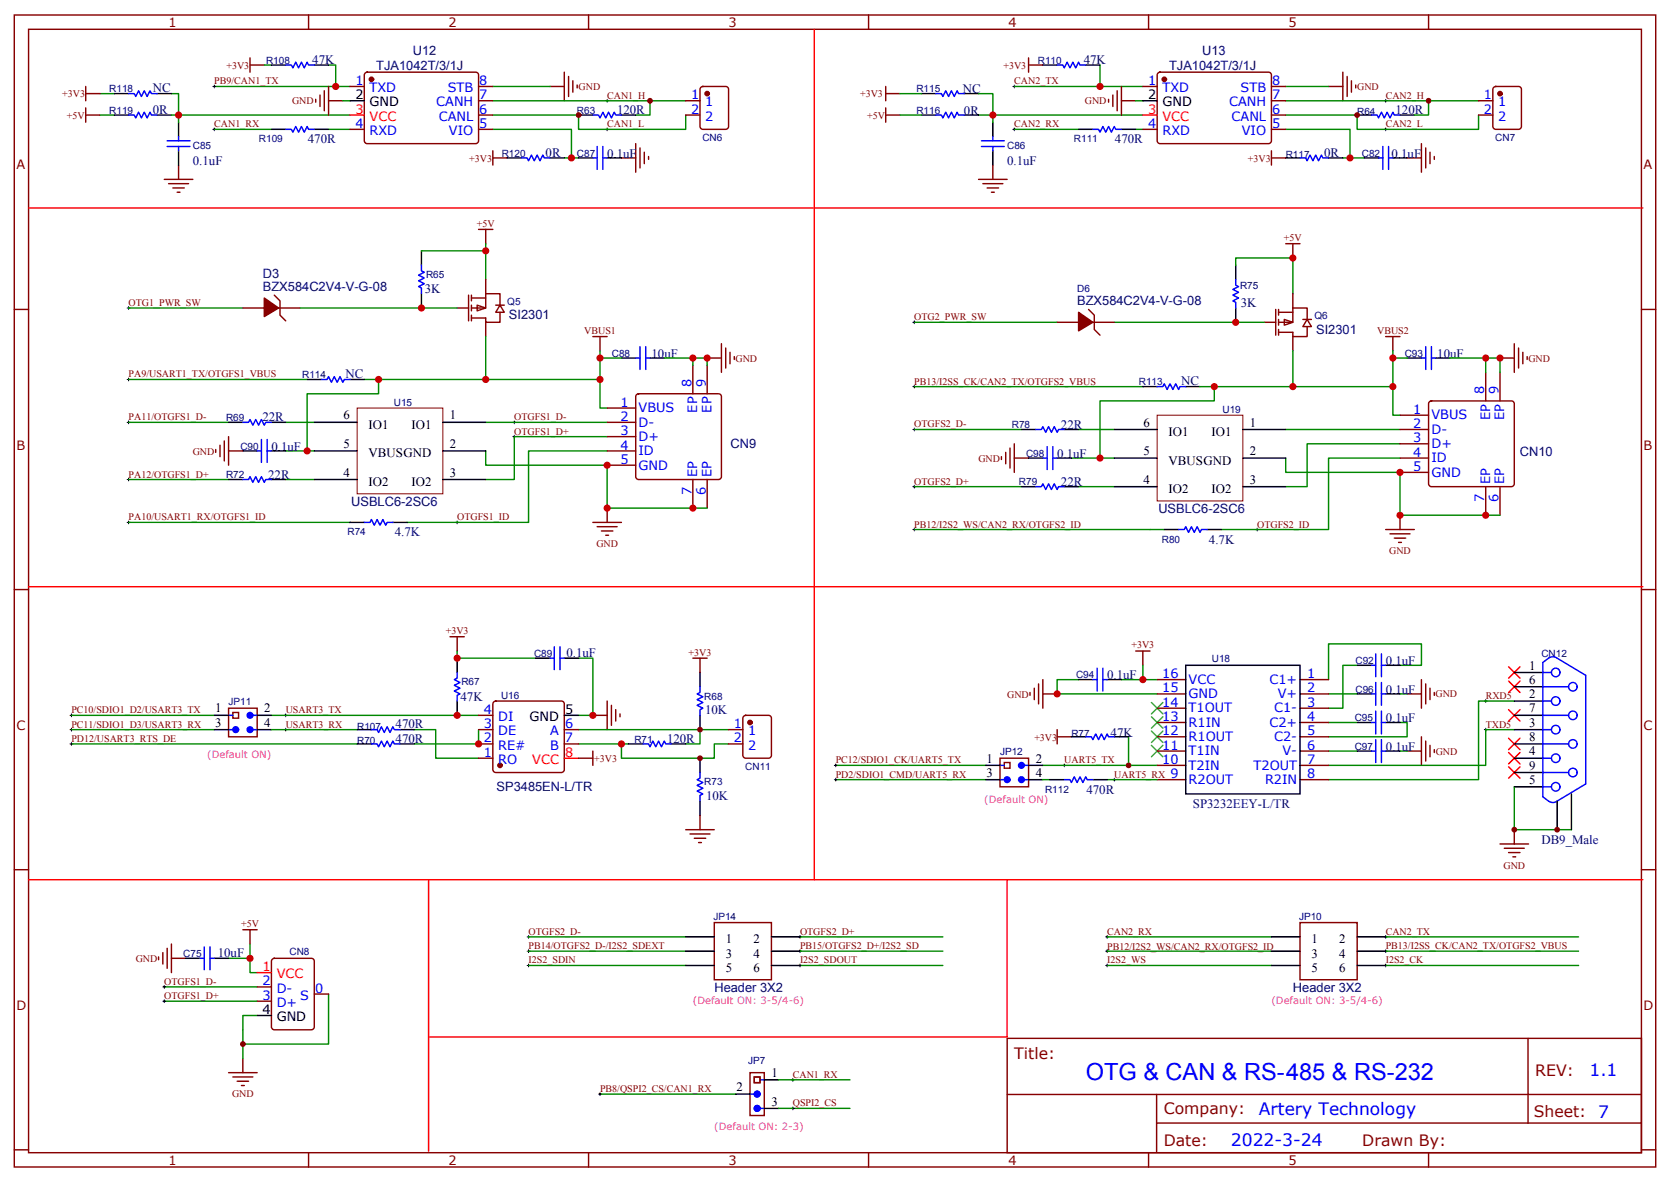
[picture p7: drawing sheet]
<svg xmlns="http://www.w3.org/2000/svg" width="412mm" height="292mm" viewBox="0 0 412 292" stroke-linecap="round" stroke-linejoin="round" font-family="sans-serif">
<g fill="none" stroke="#800000" stroke-width=".35">
<path d="M61.7 16.1h3.6M61.7 14.3v3.5M139.3 17.8v7.1M140.4 18.9v4.9M141.5 19.9v2.9M254 14.3v3.5M254 16.1h3.5M331.6 17.8v7.1M332.7 18.9v4.9M333.7 19.9v2.9M121.7 39h3.5M121.7 37.2v3.5"/>
<path d="M135.8 21.3h3.5M142.5 21v.7M153.5 39h3.5M157 35.5v7M158 36.5v5M159.1 37.6v2.8M160.2 38.6v.7M314 39h3.5M314 37.2v3.5M328.1 21.3h3.5M334.8 21v.7M347.5 39h3.5"/>
<path d="M351 35.5v7M352.1 36.5v5M353.1 37.6v2.8M354.2 38.6v.7M40.6 44.3h7M41.6 45.3h5M42.7 46.4h2.8M43.7 47.4h.7M44.1 40.7v3.6M118.2 56.6h3.5M119.9 56.6v3.5M241.7 44.3h7"/>
<path d="M242.7 45.3h4.9M243.8 46.4h2.8M244.8 47.4h.7M245.2 40.7v3.6M317.5 60.1h3.5M319.3 60.1v3.6M146.4 83.1h3.5M148.2 83.1v3.5M174.6 88.4h3.6M178.2 84.8v7.1M179.2 85.9v4.9M180.3 87v2.8"/>
<path d="M181.3 88v.7M342.2 83.1h3.5M344 83.1v3.5M370.4 88.4h3.5M373.9 84.8v7.1M375 85.9v4.9M376.1 87v2.8M377.1 88v.7M53.3 110.9v.8M54.3 109.9v2.8M55.4 108.8v5M56.4 111.3h3.6"/>
<path d="M56.4 107.8v7M247.3 112.7v.7M248.4 111.7v2.8M249.4 110.6v4.9M250.5 113.1h3.5M250.5 109.5v7.1M146.4 128.9h7.1M147.5 130h4.9M148.5 131.1h2.8M149.6 132.1h.7M149.9 125.4v3.5M342.2 130.7h7"/>
<path d="M343.3 131.8h4.9M344.3 132.8h2.8M345.4 133.9h.7M345.7 127.2v3.5M111.1 157.2h3.6M112.9 157.2v3.5M56.4 174.8h7.1v7.1h-7.1zM57.5 175.9h1.4v1.4h-1.4zM146.4 176.6h3.5M149.9 173v7.1M151 174.1v4.9M152 175.2v2.8"/>
<path d="M153.1 176.2v.7M171.1 162.5h3.5M172.9 162.5v3.5M254.4 170.9v.7M255.4 169.9v2.8M256.5 168.8v4.9M257.5 171.3h3.6M257.5 167.7v7.1M280.5 160.7h3.5M282.2 160.7v3.5M347.5 171.3h3.5M351 167.7v7.1"/>
<path d="M352.1 168.8v4.9M353.1 169.9v2.8M354.2 170.9v.7M246.9 187.1h7.1v7.1h-7.1zM248 188.2h1.4v1.4h-1.4zM261.1 181.9h3.5M261.1 180.1v3.5M347.5 185.4h3.5M351 181.9v7M352.1 182.9v5M353.1 184v2.8M354.2 185v.7"/>
<path d="M169.3 204.8h7.1M170.4 205.8h4.9M171.4 206.9h2.9M172.5 208h.7M172.9 201.3v3.5M370.4 208.3h7.1M371.5 209.4h4.9M372.5 210.4h2.9M373.6 211.5h.7M373.9 204.8v3.5M39.2 236.2v.7M40.2 235.1v2.8"/>
<path d="M41.3 234.1v4.9M42.3 236.5h3.6M42.3 233v7.1M60 229.5h3.5M61.7 229.5v3.5M56.4 264.8h7.1M57.5 265.8h4.9M58.6 266.9h2.8M59.6 267.9h.7M60 261.2v3.6M185.2 264.8h3.5v10.5h-3.5zM186.3 265.8h1.4v1.4h-1.4z"/>
</g>
<g fill="none" stroke="#000" stroke-width=".25">
<path d="M52.6 31.9h.7M52.6 21.3h.7M52.9 21v.7M52.9 31.6v.7M149.6 31.9h.7M149.6 24.9h.7M149.9 24.5v.7M149.9 31.6v.7M250.1 31.9h.7M250.1 21.3h.7M250.5 21v.7M250.5 31.6v.7"/>
<path d="M341.8 31.9h.7M341.8 24.9h.7M342.2 24.5v.7M342.2 31.6v.7M31.4 76h.7M31.7 75.7v.7M225.4 79.6h.7M225.8 79.2v.7M31.4 93.7h.7M31.7 93.3v.7M225.4 95.4h.7M225.8 95.1v.7"/>
<path d="M31.4 104.2h.7M31.4 118.4h.7M31.7 103.9v.7M31.7 118v.7M126.6 104.2h.8M126.6 107.8h.8M127 103.9v.7M127 107.4v.7M225.4 106h.7M225.8 105.7v.7M225.8 119.8v.7M31.4 128.9h.7"/>
<path d="M31.7 128.6v.7M112.5 128.9h.7M112.9 128.6v.7M225.4 120.1h.7M225.4 130.7h.7M225.8 130.4v.7M310.1 130.7h.7M310.4 130.4v.7M17.3 176.6h.7M17.6 176.2v.7M17.6 179.7v.7M70.2 176.6h.7"/>
<path d="M70.6 176.2v.7M70.6 179.7v.7M366.5 173h.7M366.9 172.7v.7M366.9 179.7v.7M17.3 180.1h.7M17.3 183.6h.7M17.6 183.3v.7M70.2 180.1h.7M206 192.4h.7M206 188.9h.7M206.4 188.6v.7"/>
<path d="M206.4 192.1v.7M262.5 188.9h.7M262.8 188.6v.7M274.8 192.4h.7M275.2 192.1v.7M366.5 180.1h.7M130.2 231.2h.7M130.2 238.3h.7M130.2 234.8h.7M130.5 230.9v.7M130.5 234.4v.7M130.5 237.9v.8"/>
<path d="M197.2 231.2h.7M197.2 238.3h.7M197.2 234.8h.7M197.6 230.9v.7M197.6 234.4v.7M197.6 237.9v.8M273.1 231.2h.7M273.1 238.3h.7M273.1 234.8h.7M273.4 230.9v.7M273.4 234.4v.7M273.4 237.9v.8"/>
<path d="M341.8 231.2h.7M341.8 238.3h.7M341.8 234.8h.7M342.2 230.9v.7M342.2 234.4v.7M342.2 237.9v.8M40.2 243.6h.7M40.2 247.1h.7M40.6 243.2v.7M40.6 246.8v.7M147.8 270.1h.7M148.2 269.7v.7"/>
<path d="M195.4 266.5h.7M195.4 273.6h.7M195.8 266.2v.7M195.8 273.2v.7"/>
</g>
<g fill="none" stroke="#f00" stroke-width=".35">
<path d="M372.5 164.6l2.9 2.8M372.5 168.1l2.9 2.8M372.5 175.2l2.9 2.8M375.4 164.6l-2.9 2.8M375.4 168.1l-2.9 2.8M375.4 175.2l-2.9 2.8M372.5 182.2l2.9 2.8M372.5 185.7l2.9 2.9M372.5 189.3l2.9 2.8M375.4 182.2l-2.9 2.8M375.4 185.7l-2.9 2.9M375.4 189.3l-2.9 2.8"/>
<path d="M63.5 240.1h3.5"/>
</g>
<g fill="none" stroke="#008700" stroke-width=".35">
<path d="M65.3 16.1h1.7M81.1 16.1h1.8v5.2M271.6 16.1v5.2h-21.1M42.3 23.1h1.8v7.1M44.1 28.4h42.3M52.9 21.3h33.5M52.9 31.9h14.1M81.1 31.9h5.3M121.7 24.9h38.8v3.5h-3.5M121.7 28.4h21.2v3.5h26.4v-3.5M121.7 21.3h14.1M121.7 31.9h19.4v7.1"/>
<path d="M139.3 39h3.6M160.5 24.9h8.8M241.7 28.4h40.5M250.5 31.9h15.8M271.6 21.3h10.6M280.5 31.9h1.7M317.5 24.9h35.3v3.5h-3.6M317.5 28.4h17.6v3.5h30v-3.5M317.5 21.3h10.6M317.5 31.9h15.9v7.1h-1.8M333.4 39h3.5M352.8 24.9h12.3"/>
<path d="M31.7 76h28.3M104.1 61.9h15.8M119.9 60.1v8.9M225.8 79.6h35.3M305.2 65.4v-1.7h14.1v8.8M31.7 93.7h44.1M90 93.7h58.2v7h1.7M93.5 93.7v3.5h-17.7v14.1M148.2 88.4h5.3M148.2 86.6v7.1M225.8 95.4h56.4M344 86.6v1.8"/>
<path d="M347.5 88.4h-3.5v7M31.8 104.2h24.6M31.8 118.4h24.6M70.6 104.2h7M70.6 118.4h7M70.6 111.3h7M119.9 111.3v3.5h30v10.6M119.9 104.2h30M149.9 107.8h-22.9v10.6h-7.1M149.9 111.3h-19.4v17.6h-30M225.8 106h26.4M264.6 113.1h10.6"/>
<path d="M266.3 106h8.9M317.5 113.1v3.5h28.2v10.6M317.5 106h28.2M345.7 109.5h-22.9v10.6h-5.3M345.7 113.1h-17.6v17.6h-26.5M31.7 128.9h54.7M225.8 120.1h26.4M225.8 130.7h61.7M266.3 120.1h8.9M17.6 176.6h35.3M67 176.6h51.2M112.9 160.7v1.8h19.4"/>
<path d="M142.9 162.5h3.5v14.1h-3.5M266.3 167.7h-5.2v3.6h24.7M276.9 167.7h5.3M282.2 164.2v3.5h3.5M328.1 171.3h7M328.1 178.3h7M335.1 164.2h-3.5v10.6h-3.5M345.7 164.2h5.3v-5.3h-22.9v8.8M345.7 178.3h1.8v3.6h-19.4M345.7 171.3h1.8M373.9 173h-8.8v19.4h-37M17.6 183.6h70.6"/>
<path d="M17.6 180.1h35.3M67 180.1h21.2M102.3 180.1h5.3v7h10.6M118.2 180.1v3.5h-15.9M142.9 180.1h30v3.5h-3.6M142.9 183.6h12.3M153.5 183.6v3.5h22.9v-3.5h3.5M172.9 180.1h7M206.4 188.9h37M206.4 192.4h37M257.5 192.4h1.8M257.5 188.9h28.3"/>
<path d="M273.4 192.4h12.4M278.7 181.9v7M328.1 185.4h7M345.7 185.4h1.8M373.9 180.1h-7v8.8h-38.8M373.9 194.2v10.6h14.2M56.4 236.5h5.3M61.7 233v7.1h1.8M130.5 234.8h38.8M130.5 231.2h38.8M130.5 238.3h38.8M197.6 234.8h35.2"/>
<path d="M197.6 231.2h35.2M197.6 238.3h35.2M273.4 234.8h40.6M273.4 231.2h40.6M273.4 238.3h40.6M342.2 234.8h47.6M342.2 231.2h47.6M342.2 238.3h47.6M40.6 243.6h22.9M40.6 247.1h22.9M63.5 250.6h-3.5v10.6M81.1 245.4v12.3h-21.1"/>
<path d="M148.2 270.1h33.5M195.8 273.6h14.1M195.8 266.5h14.1"/>
</g>
<g fill="none" stroke="#000" stroke-width=".35">
<path d="M67 16.1h3.6M77.6 16.1h3.5M257.5 16.1h3.6M268.1 16.1h3.5M44.1 30.2v3.5M44.1 37.2v3.5M67 31.9h3.6M77.6 31.9h3.5M142.9 28.4h3.5M153.5 28.4h3.5M245.2 30.2v3.5M245.2 37.2v3.5"/>
<path d="M266.3 31.9h3.6M276.9 31.9h3.6M335.1 28.4h3.6M345.7 28.4h3.5M104.1 61.9v3.5M104.1 72.5v3.5M305.2 65.4v3.6M305.2 76v3.6M75.8 93.7h3.6M86.4 93.7h3.6M153.5 88.4h3.5M160.5 88.4h3.5"/>
<path d="M282.2 95.4h3.5M292.8 95.4h3.5M347.5 88.4h3.5M354.5 88.4h3.6M56.4 104.2h3.6M56.4 118.4h3.6M60 111.3h3.5M67 111.3h3.6M67 104.2h3.6M67 118.4h3.6M252.2 106h3.6M254 113.1h3.5"/>
<path d="M261.1 113.1h3.5M262.8 106h3.5M86.4 128.9h3.6M97 128.9h3.5M252.2 120.1h3.6M262.8 120.1h3.5M287.5 130.7h3.5M298.1 130.7h3.5M52.9 176.6h3.5M63.5 176.6h3.5M112.9 162.5v3.5M112.9 173v3.6"/>
<path d="M132.3 162.5h3.5M139.3 162.5h3.6M172.9 166v3.5M172.9 176.6v3.5M266.3 167.7h3.6M273.4 167.7h3.5M292.8 164.2h28.2v31.8h-28.2zM335.1 171.3h3.6M335.1 164.2h3.6M335.1 178.3h3.6M342.2 171.3h3.5M342.2 164.2h3.5"/>
<path d="M342.2 178.3h3.5M373.9 176.6h7.1M373.9 166h7.1M373.9 169.5h7.1M373.9 173h7.1M52.9 180.1h3.5M63.5 180.1h3.5M88.2 183.6h3.5M88.2 180.1h3.5M98.8 183.6h3.5M98.8 180.1h3.5M155.2 183.6h3.5"/>
<path d="M165.8 183.6h3.5M172.9 187.1v3.6M172.9 197.7v3.6M243.4 188.9h3.5M243.4 192.4h3.5M254 188.9h3.5M254 192.4h3.5M259.3 192.4h3.5M264.6 181.9h3.5M269.9 192.4h3.5M275.2 181.9h3.5M335.1 185.4h3.6"/>
<path d="M342.2 185.4h3.5M373.9 183.6h7.1M373.9 180.1h7.1M373.9 187.1h7.1M373.9 190.7h7.1M373.9 194.2h7.1M384.5 197.7v7.1M388.1 196v8.8M45.9 236.5h3.5M52.9 236.5h3.5M63.5 250.6h3.5M181.7 270.1h3.5"/>
<path d="M188.7 266.5h3.6M188.7 273.6h3.6"/>
</g>
<g fill="none" stroke="#00f" stroke-width=".35">
<path d="M70.6 16.1h1.4l.3 .7 .7-1.5 .7 1.5 .7-1.5 .7 1.5 .7-1.5 .4 .8h1.4M261.1 16.1h1.4l.3 .7 .7-1.5 .7 1.5 .7-1.5 .7 1.5 .7-1.5 .4 .8h1.4M41.3 36.2h5.6M41.3 34.7h5.6M44.1 33.7v1M44.1 36.2v1M70.6 31.9h1.4l.3 .7 .7-1.4 .7 1.4 .7-1.4 .7 1.4 .7-1.4 .4 .7h1.4M146.4 28.4h1.4l.4 .7 .7-1.4 .7 1.4 .7-1.4 .7 1.4 .7-1.4 .3 .7h1.5M242.4 36.2h5.6M242.4 34.7h5.6M245.2 33.7v1M245.2 36.2v1"/>
<path d="M269.9 31.9h1.4l.3 .7 .7-1.4 .8 1.4 .7-1.4 .7 1.4 .7-1.4 .3 .7h1.4M338.7 28.4h1.4l.3 .7 .7-1.4 .7 1.4 .7-1.4 .8 1.4 .7-1.4 .3 .7h1.4M104.1 65.4v1.5l.7 .3-1.4 .7 1.4 .7-1.4 .7 1.4 .7-1.4 .7 .7 .4v1.4M305.2 69v1.4l.7 .3-1.5 .7 1.5 .7-1.5 .7 1.5 .8-1.5 .7 .8 .3v1.4M79.4 93.7h1.4l.3-.7 .7 1.4 .7-1.4 .8 1.4 .7-1.4 .7 1.4 .3-.7h1.4M157 88.4h1M158 85.5v5.7M159.5 85.5v5.7M159.5 88.4h1M285.8 95.4h1.4l.3-.7 .7 1.4 .7-1.4 .7 1.4 .7-1.4 .7 1.4 .4-.7h1.4M351 88.4h1.1M352.1 85.5v5.7"/>
<path d="M353.5 88.4h1M353.5 85.5v5.7M60 104.2h1.4l.3-.7 .7 1.5 .7-1.5 .8 1.5 .7-1.5 .7 1.5 .3-.8h1.4M60 118.4h1.4l.3-.7 .7 1.4 .7-1.4 .8 1.4 .7-1.4 .7 1.4 .3-.7h1.4M63.5 111.3h1.1M64.6 108.5v5.6M66 108.5v5.6M66 111.3h1M255.8 106h1.4l.3-.7 .7 1.4 .7-1.4 .7 1.4 .7-1.4 .8 1.4 .3-.7h1.4M257.5 113.1h1.1M258.6 110.2v5.7M260 110.2v5.7"/>
<path d="M260 113.1h1.1M90 128.9h1.4l.3-.7 .7 1.4 .7-1.4 .7 1.4 .7-1.4 .7 1.4 .4-.7h1.4M255.8 120.1h1.4l.3-.7 .7 1.4 .7-1.4 .7 1.4 .7-1.4 .8 1.4 .3-.7h1.4M291 130.7h1.5l.3-.7 .7 1.4 .7-1.4 .7 1.4 .7-1.4 .7 1.4 .4-.7h1.4M136.9 159.6v5.7M138.3 159.6v5.7M56.4 176.6h1.1M62.4 176.6h1.1M112.9 166v1.4l-.7 .3 1.4 .8-1.4 .7 1.4 .7-1.4 .7 1.4 .7-.7 .3v1.4M135.8 162.5h1.1M138.3 162.5h1M172.9 169.5v1.4l-.7 .4 1.4 .7-1.4 .7 1.4 .7-1.4 .7 1.4 .7-.7 .4v1.4"/>
<path d="M269.9 167.7h1M270.9 164.9v5.7M272.3 164.9v5.7M272.3 167.7h1.1M338.7 171.3h1M338.7 164.2h1M338.7 178.3h1M339.7 161.4v5.6M339.7 168.5v5.6M339.7 175.5v5.7M341.1 161.4v5.6M341.1 168.5v5.6"/>
<path d="M341.1 175.5v5.7M341.1 171.3h1.1M341.1 164.2h1.1M341.1 178.3h1.1M381 176.6h6.3M381 173h2.1M381 169.5h6.3M381 166h2.1M381 163.5a3.2 3.2 0 0 1 2.7-1.4l.8 .4 7.1 4.2v26.8l-7.1 4.2a1.77 1.77 0 0 1-2.1 0l-1.4-1zM56.4 180.1h1.1M62.4 180.1h1.1M91.7 183.6h1.4l.4 .7 .7-1.4 .7 1.4 .7-1.4 .7 1.4 .7-1.4 .4 .7h1.4"/>
<path d="M91.7 180.1h1.4l.4 .7 .7-1.4 .7 1.4 .7-1.4 .7 1.4 .7-1.4 .4 .7h1.4M158.7 183.6h1.5l.3 .7 .7-1.4 .7 1.4 .7-1.4 .7 1.4 .7-1.4 .4 .7h1.4M172.9 190.7v1.4l-.7 .3 1.4 .7-1.4 .8 1.4 .7-1.4 .7 1.4 .7-.7 .3v1.4M246.9 188.9h1.1M246.9 192.4h1.1M252.9 188.9h1.1M252.9 192.4h1.1M262.8 192.4h1.4l.4 .7 .7-1.4 .7 1.4 .7-1.4 .7 1.4 .7-1.4 .4 .7h1.4M268.1 181.9h1.4l.4 .7 .7-1.4 .7 1.4 .7-1.4 .7 1.4 .7-1.4 .4 .7h1.4M338.7 185.4h1M339.7 182.6v5.6M341.1 182.6v5.6"/>
<path d="M341.1 185.4h1.1M381 180.1h2.1M381 194.2h2.1M381 190.7h6.3M381 187.1h2.1M381 183.6h6.3M49.4 236.5h1M50.4 233.7v5.7M51.9 233.7v5.7M51.9 236.5h1M185.2 270.1h1.1M187.7 266.5h1"/>
<path d="M187.7 273.6h1"/>
<circle cx="384.2" cy="173" r="1.06"/>
<circle cx="384.2" cy="166" r="1.06"/>
<circle cx="388.4" cy="169.5" r="1.06"/>
<circle cx="388.4" cy="176.6" r="1.06"/>
<circle cx="384.2" cy="180.1" r="1.06"/>
<circle cx="384.2" cy="194.2" r="1.06"/>
<circle cx="384.2" cy="187.1" r="1.06"/>
<circle cx="388.4" cy="183.6" r="1.06"/>
<circle cx="388.4" cy="190.7" r="1.06"/>
<circle cx="187" cy="273.6" r=".71"/>
<circle cx="187" cy="270.1" r=".71"/>
</g>
<g fill="none" stroke="#870000" stroke-width=".35">
<path d="M3.5 3.7h405.4v284.3h-405.4zM7.1 7.2h398.2v277.3h-398.2zM76.2 3.7v3.5M145.3 3.7v3.5M214.5 3.7v3.5M283.6 3.7v3.5M352.8 3.7v3.5M3.5 76.4h3.6M405.3 76.4h3.6M3.5 145.5h3.6M405.3 145.5h3.6M285.8 167.7h7"/>
<path d="M285.8 171.3h7M285.8 174.8h7M285.8 178.3h7M321 167.7h7.1M321 171.3h7.1M321 174.8h7.1M321 178.3h7.1M285.8 181.9h7M285.8 185.4h7M285.8 188.9h7M285.8 192.4h7M321 181.9h7.1"/>
<path d="M321 185.4h7.1M321 188.9h7.1M321 192.4h7.1M3.5 214.7h3.6M405.3 214.7h3.6M67.3 236.7l.4-.2h9.2a.71 .71 0 0 1 .7 .7v16.3a.76 .76 0 0 1-.7 .7h-9.2a.76 .76 0 0 1-.7-.7v-16.3zM63.5 243.6h3.5M63.5 247.1h3.5M77.6 245.4h3.5M248.7 256.3h156.6v28.2h-156.6zM377.3 256.3v20.9M248.7 270.1h156.5"/>
<path d="M285.6 277.2h119.6M285.6 270.1v14.2M3.5 283.8h3.6M76.2 284.5v3.5M145.3 284.5v3.5M214.5 284.5v3.5M283.6 284.5v3.5M352.8 284.5v3.5M405.3 283.8h3.6"/>
</g>
<path d="M284.3 173.4l2.9 2.8M284.3 176.9l2.9 2.8M287.2 173.4l-2.9 2.8M287.2 176.9l-2.9 2.8M284.3 180.4l2.9 2.9M284.3 184l2.9 2.8M287.2 180.4l-2.9 2.9M287.2 184l-2.9 2.8" fill="none" stroke="#3c3" stroke-width=".35"/>
<g fill="#00f" stroke="#00f" stroke-width=".35">
<circle cx="248.7" cy="192.4" r=".71"/>
<circle cx="252.2" cy="192.4" r=".71"/>
<circle cx="252.2" cy="188.9" r=".71"/>
<circle cx="58.2" cy="180.1" r=".71"/>
<circle cx="61.7" cy="180.1" r=".71"/>
<circle cx="61.7" cy="176.6" r=".71"/>
<circle cx="187" cy="270.1" r=".71"/>
<circle cx="187" cy="273.6" r=".71"/>
</g>
<path d="M117.8 75.3l2.1 .7-2.1 .7z" fill="#fff"/>
<g fill="none" stroke="#870000" stroke-width=".35">
<path d="M112.9 76h2.8M115.7 72.8v6.4M116.4 73.6h3.5M116.4 72.8v1.5M116.4 75.3v1.4M116.4 77.8v1.4M117.8 75.3l2.1 .7-2.1 .7zM119.9 72.5h3.6v2.8M119.9 72.5v3.5h-3.5M119.9 69v3.5M119.9 79.6v3.5M122.4 75.3h2.1"/>
<path d="M123.5 77.1v2.5h-3.6v-1.1h-3.5M123.5 75.3l1 1.8h-2.1z"/>
</g>
<path d="M317.1 78.8l2.2 .8-2.2 .7z" fill="#fff"/>
<g fill="none" stroke="#870000" stroke-width=".35">
<path d="M169.3 24.9h3.6M169.3 28.4h3.6M173.1 21.5l.5-.2h5.6a.71 .71 0 0 1 .7 .7v9.2a.76 .76 0 0 1-.7 .7h-5.6a.76 .76 0 0 1-.7-.7v-9.2zM365.1 24.9h3.6M365.1 28.4h3.6M368.9 21.5l.5-.2h5.6a.71 .71 0 0 1 .7 .7v9.2a.76 .76 0 0 1-.7 .7h-5.6a.76 .76 0 0 1-.7-.7v-9.2zM60 76h5.3M67.7 72.8l1.4 1.5v3.5l1.5 1.4M68.8 76h5.3M312.2 79.6h2.8M315 76.4v6.3M315.7 77.1h3.6"/>
<path d="M315.7 76.4v1.4M315.7 78.8v1.5M317.1 78.8l2.2 .8-2.2 .7zM319.3 76h3.5v2.8M319.3 76v3.6h-3.6M319.3 72.5v3.5M321.7 78.8h2.1M322.8 78.8l1 1.8h-2.1zM157.2 97.4l.5-.2h19.7a.71 .71 0 0 1 .8 .7v19.8a.76 .76 0 0 1-.8 .7h-19.7a.76 .76 0 0 1-.7-.7v-19.8zM171.1 90.1v7.1M174.6 90.1v7.1M315.7 81.3v1.4"/>
<path d="M319.3 83.1v3.5M322.8 80.6v2.5h-3.5v-1.1h-3.6M353 99.2l.5-.2h19.7a.71 .71 0 0 1 .7 .7v19.7a.76 .76 0 0 1-.7 .7h-19.7a.76 .76 0 0 1-.7-.7v-19.7zM366.9 91.9v7.1M370.4 91.9v7.1M149.9 114.8h7.1M149.9 111.3h7.1M149.9 107.8h7.1M149.9 104.2h7.1M149.9 100.7h7.1M171.1 118.4v7M174.6 118.4v7"/>
<path d="M345.7 116.6h7.1M345.7 113.1h7.1M345.7 109.5h7.1M345.7 106h7.1M345.7 102.5h7.1M366.9 120.1v7.1M370.4 120.1v7.1M118.2 176.6h3.5M121.9 173.2l.5-.2h16.2a.71 .71 0 0 1 .7 .7v16.3a.76 .76 0 0 1-.7 .7h-16.2a.76 .76 0 0 1-.7-.7v-16.3zM183.7 176.8l.4-.2h5.7a.71 .71 0 0 1 .7 .7v9.1a.76 .76 0 0 1-.7 .7h-5.7a.76 .76 0 0 1-.7-.7v-9.1zM118.2 180.1h3.5M118.2 183.6h3.5"/>
<path d="M118.2 187.1h3.5M139.3 180.1h3.6M139.3 183.6h3.6M179.9 180.1h3.5M179.9 183.6h3.5"/>
</g>
<g fill="none" stroke="#000" stroke-width=".35">
<path d="M125.2 39h3.6M135.8 39h3.5M142.9 39h3.5M149.9 39h3.6M317.5 39h3.5M328.1 39h3.5M336.9 39h3.5M344 39h3.5M77.6 104.2h10.6M77.6 118.4h10.6M77.6 111.3h10.6M109.4 104.2h10.5"/>
<path d="M109.4 118.4h10.5M109.4 111.3h10.5M275.2 106h10.5M275.2 113.1h10.5M306.9 106h10.6M306.9 113.1h10.6M275.2 120.1h10.5M306.9 120.1h10.6M139.3 176.6h3.6M169.3 231.2h7.1M169.3 234.8h7.1M169.3 238.3h7.1"/>
<path d="M190.5 231.2h7.1M190.5 234.8h7.1M190.5 238.3h7.1M314 231.2h7M314 234.8h7M314 238.3h7M335.1 231.2h7.1M335.1 234.8h7.1M335.1 238.3h7.1"/>
</g>
<path d="M128.8 39h1.4l.3 .7 .7-1.4 .7 1.4 .7-1.4 .7 1.4 .8-1.4 .3 .7h1.4M146.4 39h1.1M147.5 36.2v5.6M148.9 39h1M148.9 36.2v5.6M321 39h1.4l.4 .7 .7-1.4 .7 1.4 .7-1.4 .7 1.4 .7-1.4 .4 .7h1.4M340.4 39h1.1M341.5 36.2v5.6M342.9 36.2v5.6M342.9 39h1.1" fill="none" stroke="#00f" stroke-width=".35"/>
<g fill="#870000" stroke="#870000" stroke-width=".35">
<circle cx="174.6" cy="23.1" r=".53"/>
<circle cx="370.4" cy="23.1" r=".53"/>
<circle cx="185.2" cy="178.3" r=".53"/>
<circle cx="123.5" cy="188.9" r=".53"/>
</g>
<g fill="none" stroke="#800000" stroke-width=".35">
<path d="M78 24.5v.7M79 23.5v2.8M80.1 22.4v4.9M81.1 24.9h3.6M81.1 21.3v7.1M273.8 24.5v.7M274.8 23.5v2.8M275.9 22.4v4.9M276.9 24.9h3.6M276.9 21.3v7.1M142.9 187.1h3.5M146.4 185.4v3.5"/>
<path d="M176.4 227.7h14.1v14.1h-14.1zM321 227.7h14.1v14.1h-14.1z"/>
</g>
<path d="M201.1 7.2v209.9M7.1 51.3h398.6M7.1 144.8h398.6M139.3 187.1h3.6M7.1 217.1h398.6M105.8 217.1v67.1M248.7 217.1v38.8h-142.9" fill="none" stroke="#f00" stroke-width=".35"/>
<path d="M88.2 100.7h21.2v21.2h-21.2zM285.8 102.5h21.1v21.1h-21.1z" fill="none" stroke="#800000" stroke-width=".25"/>
<g fill="none" stroke="#008700" stroke-width=".35">
<path d="M84.7 24.9h1.7M245.2 28.4v1.8M280.5 24.9h1.7M74.1 76h38.8M275.2 79.6h37M119.9 83.1v10.6M164 88.4h10.6v1.7M171.1 88.4v1.7M296.3 95.4h47.7v7.1h1.7M299.9 95.4v3.6h-28.3v14.1M319.3 86.6v8.8M358.1 88.4h12.3v3.5"/>
<path d="M366.9 88.4v3.5M149.9 125.4h24.7M345.7 127.2h24.7M192.3 266.5h3.5M192.3 273.6h3.5"/>
</g>
<path d="M65.3 73.6l3.5 2.4-3.5 2.1z" fill="#870000"/>
<path d="M65.3 73.6l3.5 2.4-3.5 2.1zM261.1 79.6h5.2M268.8 76.4l1.4 1.4v3.5l1.4 1.4M269.9 79.6h5.3" fill="none" stroke="#870000" stroke-width=".35"/>
<path d="M266.3 77.1l3.6 2.5-3.6 2.1z" fill="#870000"/>
<g fill="none" stroke="#870000" stroke-width=".35">
<path d="M90.2 18l.5-.2h26.8a.71 .71 0 0 1 .7 .7v16.2a.76 .76 0 0 1-.7 .8h-26.8a.76 .76 0 0 1-.7-.8v-16.2zM286 18l.5-.2h26.8a.71 .71 0 0 1 .7 .7v16.2a.76 .76 0 0 1-.7 .8h-26.8a.76 .76 0 0 1-.8-.8v-16.2zM86.4 21.3h3.6M86.4 31.9h3.6M118.2 21.3h3.5M118.2 31.9h3.5M118.2 28.4h3.5M118.2 24.9h3.5M282.2 21.3h3.5M282.2 31.9h3.5M314 21.3h3.5M314 31.9h3.5"/>
<path d="M314 28.4h3.5M314 24.9h3.5M266.3 77.1l3.6 2.5-3.6 2.1z"/>
</g>
<g fill="#870000" stroke="#870000" stroke-width=".35">
<circle cx="91.7" cy="19.6" r=".53"/>
<circle cx="287.5" cy="19.6" r=".53"/>
</g>
<path d="M28.2 23.1h3.6M28.2 28.4h3.6M38.8 23.1h3.5M38.8 28.4h3.5M86.4 24.9h3.6M227.5 23.1h3.6M227.5 28.4h3.6M238.1 23.1h3.6M238.1 28.4h3.6M282.2 24.9h3.5" fill="none" stroke="#000" stroke-width=".35"/>
<path d="M86.4 28.4h3.6M282.2 28.4h3.5" fill="none" stroke="#f00" stroke-width=".35"/>
<path d="M24.7 23.1h3.5M24.7 28.4h3.5M42.3 28.4h1.8M222.2 23.1h5.3M222.2 28.4h5.3M241.7 23.1h3.5v5.3" fill="none" stroke="#008700" stroke-width=".35"/>
<path d="M21.2 23.1h3.5M21.2 21.3v3.6M21.2 26.6v3.6M21.2 28.4h3.5M218.7 23.1h3.5M218.7 28.4h3.5M218.7 21.3v3.6M218.7 26.6v3.6" fill="none" stroke="#800000" stroke-width=".35"/>
<path d="M31.7 23.1h1.5l.3 .7 .7-1.4 .7 1.4 .7-1.4 .7 1.4 .7-1.4 .4 .7h1.4M31.7 28.4h1.5l.3 .7 .7-1.4 .7 1.4 .7-1.4 .7 1.4 .7-1.4 .4 .7h1.4M231.1 23.1h1.4l.3 .7 .7-1.4 .7 1.4 .7-1.4 .8 1.4 .7-1.4 .3 .7h1.4M231.1 28.4h1.4l.3 .7 .7-1.4 .7 1.4 .7-1.4 .8 1.4 .7-1.4 .3 .7h1.4" fill="none" stroke="#00f" stroke-width=".35"/>
<g fill="#800000">
<circle cx="142.9" cy="28.4" r=".71"/>
<circle cx="160.5" cy="24.9" r=".71"/>
<circle cx="60" cy="257.7" r=".71"/>
<circle cx="278.7" cy="188.9" r=".71"/>
<circle cx="335.1" cy="28.4" r=".71"/>
<circle cx="352.8" cy="24.9" r=".71"/>
<circle cx="172.9" cy="187.1" r=".71"/>
<circle cx="172.9" cy="180.1" r=".71"/>
<circle cx="373.9" cy="204.8" r=".71"/>
<circle cx="384.5" cy="204.8" r=".71"/>
</g>
<g fill="#c00">
<circle cx="282.2" cy="167.7" r=".88"/>
<circle cx="153.5" cy="183.6" r=".88"/>
<circle cx="271.6" cy="21.3" r=".88"/>
<circle cx="61.7" cy="236.5" r=".88"/>
<circle cx="119.9" cy="61.9" r=".88"/>
<circle cx="148.2" cy="88.4" r=".88"/>
<circle cx="148.2" cy="93.7" r=".88"/>
<circle cx="344" cy="88.4" r=".88"/>
<circle cx="344" cy="95.4" r=".88"/>
<circle cx="75.8" cy="111.3" r=".88"/>
<circle cx="93.5" cy="93.7" r=".88"/>
<circle cx="141.1" cy="39" r=".88"/>
<circle cx="82.9" cy="21.3" r=".88"/>
<circle cx="333.4" cy="39" r=".88"/>
<circle cx="118.2" cy="183.6" r=".88"/>
<circle cx="146.4" cy="176.6" r=".88"/>
<circle cx="112.9" cy="176.6" r=".88"/>
<circle cx="112.9" cy="162.5" r=".88"/>
<circle cx="345.7" cy="116.6" r=".88"/>
<circle cx="370.4" cy="88.4" r=".88"/>
<circle cx="366.9" cy="88.4" r=".88"/>
<circle cx="366.9" cy="127.2" r=".88"/>
<circle cx="149.9" cy="114.8" r=".88"/>
<circle cx="149.9" cy="125.4" r=".88"/>
<circle cx="171.1" cy="125.4" r=".88"/>
<circle cx="345.7" cy="127.2" r=".88"/>
<circle cx="174.6" cy="88.4" r=".88"/>
<circle cx="171.1" cy="88.4" r=".88"/>
<circle cx="261.1" cy="171.3" r=".88"/>
<circle cx="119.9" cy="93.7" r=".88"/>
<circle cx="319.3" cy="63.7" r=".88"/>
<circle cx="319.3" cy="95.4" r=".88"/>
<circle cx="271.6" cy="113.1" r=".88"/>
<circle cx="299.9" cy="95.4" r=".88"/>
<circle cx="104.1" cy="76" r=".88"/>
<circle cx="305.2" cy="79.6" r=".88"/>
<circle cx="44.1" cy="28.4" r=".88"/>
<circle cx="245.2" cy="28.4" r=".88"/>
</g>
<text font-size="5.8" fill="#00f" x="268.1" y="266.5">OTG &amp; CAN &amp; RS-485 &amp; RS-232</text>
<g font-size="4.2" fill="#00f">
<text x="392.5" y="265.6">1.1</text>
<text x="310.9" y="275.1">Artery Technology</text>
<text x="304" y="282.9">2022-3-24</text>
</g>
<g font-size="3.9" fill="#800">
<text x="250.5" y="261.3">Title:</text>
<text x="379.1" y="265.6">REV:</text>
<text x="287.4" y="275.1">Company:</text>
<text x="378.7" y="275.7">Sheet: 7</text>
<text x="287.4" y="282.8">Date:</text>
<text x="336.4" y="282.8">Drawn By:</text>
</g>
<g font-size="3.2" fill="#800">
<text x="41.6" y="6.7">1</text>
<text x="110.8" y="6.7">2</text>
<text x="179.9" y="6.7">3</text>
<text x="249.1" y="6.7">4</text>
<text x="318.2" y="6.7">5</text>
<text x="4.1" y="41.8">A</text>
<text x="405.9" y="41.8">A</text>
<text x="4.1" y="110.9">B</text>
<text x="405.9" y="110.9">B</text>
<text x="4.1" y="180.1">C</text>
<text x="405.9" y="180.1">C</text>
<text x="4.1" y="249.2">D</text>
<text x="405.9" y="249.2">D</text>
<text x="41.6" y="287.5">1</text>
<text x="110.8" y="287.5">2</text>
<text x="179.9" y="287.5">3</text>
<text x="249.1" y="287.5">4</text>
<text x="318.2" y="287.5">5</text>
</g>
<g font-size="3.2" fill="#000080">
<text x="77.1" y="15.7">47K</text>
<text x="92.9" y="17.2">TJA1042T/3/1J</text>
<text x="102" y="13.6">U12</text>
<text x="267.6" y="15.7">47K</text>
<text x="288.7" y="17.2">TJA1042T/3/1J</text>
<text x="296.8" y="13.7">U13</text>
<text x="37.7" y="22.8">NC</text>
<text x="237.8" y="23">NC</text>
<text x="37.7" y="28.1">0R</text>
<text x="152.4" y="28.1">120R</text>
<text x="238.1" y="28.3">0R</text>
<text x="344.6" y="28.1">120R</text>
<text x="76" y="35.4">470R</text>
<text x="275.3" y="35.4">470R</text>
<text x="47.6" y="40.7">0.1uF</text>
<text x="134.7" y="38.7">0R</text>
<text x="149.9" y="39">0.1uF</text>
<text x="248.7" y="40.7">0.1uF</text>
<text x="327" y="38.7">0R</text>
<text x="343.6" y="38.9">0.1uF</text>
<text x="64.9" y="71.8">BZX584C2V4-V-G-08</text>
<text x="64.9" y="68.6">D3</text>
<text x="104.9" y="72.4">3K</text>
<text x="266" y="75.3">BZX584C2V4-V-G-08</text>
<text x="306.4" y="75.7">3K</text>
<text x="125.7" y="78.8">SI2301</text>
<text x="325" y="82.4">SI2301</text>
<text x="160.9" y="88.3">10uF</text>
<text x="354.9" y="88.3">10uF</text>
<text x="85.3" y="93.3">NC</text>
<text x="291.7" y="95.1">NC</text>
<text x="64.8" y="103.9">22R</text>
<text x="262" y="105.9">22R</text>
<text x="67" y="111.3">0.1uF</text>
<text x="180.4" y="110.7">CN9</text>
<text x="261.1" y="113.1">0.1uF</text>
<text x="375.3" y="112.4">CN10</text>
<text x="66.2" y="118.3">22R</text>
<text x="86.7" y="124.8">USBLC6-2SC6</text>
<text x="262" y="120">22R</text>
<text x="286.1" y="126.5">USBLC6-2SC6</text>
<text x="97.5" y="132.4">4.7K</text>
<text x="298.5" y="134.2">4.7K</text>
<text x="139.9" y="162.1">0.1uF</text>
<text x="273.4" y="167.7">0.1uF</text>
<text x="342.2" y="164.1">0.1uF</text>
<text x="113.7" y="173">47K</text>
<text x="342.2" y="171.2">0.1uF</text>
<text x="97.7" y="179.8">470R</text>
<text x="174.1" y="176.2">10K</text>
<text x="342.2" y="178.3">0.1uF</text>
<text x="97.7" y="183.3">470R</text>
<text x="164.7" y="183.3">120R</text>
<text x="274.3" y="181.8">47K</text>
<text x="342.2" y="185.4">0.1uF</text>
<text x="122.6" y="195.4">SP3485EN-L/TR</text>
<text x="174.4" y="197.4">10K</text>
<text x="268.3" y="195.9">470R</text>
<text x="294.6" y="199.5">SP3232EEY-L/TR</text>
<text x="380.6" y="208.3">DB9_Male</text>
<text x="53.8" y="236.2">10uF</text>
<text x="176.4" y="244.8">Header 3X2</text>
<text x="319.3" y="244.7">Header 3X2</text>
</g>
<g font-size="3.2" fill="#00f">
<text x="87.8" y="21">1</text>
<text x="91.3" y="22.8">TXD</text>
<text x="110.6" y="22.8">STB</text>
<text x="118.4" y="21">8</text>
<text x="283.6" y="21">1</text>
<text x="287.1" y="22.8">TXD</text>
<text x="306.4" y="22.8">STB</text>
<text x="314.1" y="21">8</text>
<text x="107.7" y="26.3">CANH</text>
<text x="108.3" y="29.8">CANL</text>
<text x="118.4" y="28">6</text>
<text x="118.4" y="24.5">7</text>
<text x="170.7" y="24.5">1</text>
<text x="170.7" y="28">2</text>
<text x="174.2" y="26.3">1</text>
<text x="174.2" y="29.8">2</text>
<text x="303.5" y="26.3">CANH</text>
<text x="304.1" y="29.8">CANL</text>
<text x="314.1" y="28">6</text>
<text x="314.1" y="24.5">7</text>
<text x="366.5" y="24.5">1</text>
<text x="366.5" y="28">2</text>
<text x="370" y="26.3">1</text>
<text x="370" y="29.8">2</text>
<text x="87.8" y="31.6">4</text>
<text x="91.3" y="33.3">RXD</text>
<text x="110.9" y="33.3">VIO</text>
<text x="118.4" y="31.6">5</text>
<text x="283.6" y="31.6">4</text>
<text x="287.1" y="33.3">RXD</text>
<text x="306.7" y="33.3">VIO</text>
<text x="314.1" y="31.6">5</text>
<text x="170.7" y="95.4" transform="rotate(-90 170.7 95.4)">8</text>
<text x="174.3" y="95.4" transform="rotate(-90 174.3 95.4)">9</text>
<text x="153.2" y="100.4">1</text>
<text x="157.7" y="101.8">VBUS</text>
<text x="172.2" y="101.8" transform="rotate(-90 172.2 101.8)">EP</text>
<text x="175.7" y="101.8" transform="rotate(-90 175.7 101.8)">EP</text>
<text x="366.5" y="97.2" transform="rotate(-90 366.5 97.2)">8</text>
<text x="370.1" y="97.2" transform="rotate(-90 370.1 97.2)">9</text>
<text x="153.2" y="107.4">3</text>
<text x="153.2" y="103.9">2</text>
<text x="157.7" y="105.3">D-</text>
<text x="349" y="105.7">2</text>
<text x="349" y="102.1">1</text>
<text x="353.5" y="107.1">D-</text>
<text x="353.5" y="103.5">VBUS</text>
<text x="367.9" y="103.6" transform="rotate(-90 367.9 103.6)">EP</text>
<text x="371.5" y="103.6" transform="rotate(-90 371.5 103.6)">EP</text>
<text x="153.2" y="111">4</text>
<text x="157.7" y="112.4">ID</text>
<text x="157.7" y="108.8">D+</text>
<text x="349" y="112.7">4</text>
<text x="349" y="109.2">3</text>
<text x="353.5" y="110.6">D+</text>
<text x="153.2" y="114.5">5</text>
<text x="157.7" y="115.9">GND</text>
<text x="172.2" y="117.7" transform="rotate(-90 172.2 117.7)">EP</text>
<text x="175.7" y="117.7" transform="rotate(-90 175.7 117.7)">EP</text>
<text x="349" y="116.2">5</text>
<text x="353.5" y="117.7">GND</text>
<text x="353.5" y="114.1">ID</text>
<text x="367.9" y="119.4" transform="rotate(-90 367.9 119.4)">EP</text>
<text x="371.5" y="119.4" transform="rotate(-90 371.5 119.4)">EP</text>
<text x="170.7" y="122.1" transform="rotate(-90 170.7 122.1)">7</text>
<text x="174.3" y="122.1" transform="rotate(-90 174.3 122.1)">6</text>
<text x="366.5" y="123.9" transform="rotate(-90 366.5 123.9)">7</text>
<text x="370.1" y="123.9" transform="rotate(-90 370.1 123.9)">6</text>
<text x="287" y="167.4">16</text>
<text x="322.8" y="167.4">1</text>
<text x="287" y="170.9">15</text>
<text x="293.5" y="172.3">GND</text>
<text x="293.5" y="168.8">VCC</text>
<text x="313.5" y="168.8">C1+</text>
<text x="315.6" y="172.3">V+</text>
<text x="322.8" y="170.9">2</text>
<text x="119.5" y="179.7">3</text>
<text x="119.5" y="176.2">4</text>
<text x="123" y="178">DI</text>
<text x="139.5" y="179.7">6</text>
<text x="181.3" y="179.7">1</text>
<text x="287" y="178">13</text>
<text x="287" y="174.5">14</text>
<text x="293.5" y="179.4">R1IN</text>
<text x="293.5" y="175.9">T1OUT</text>
<text x="313.5" y="179.4">C2+</text>
<text x="314.6" y="175.9">C1-</text>
<text x="322.8" y="174.5">3</text>
<text x="322.8" y="178">4</text>
<text x="119.5" y="183.3">2</text>
<text x="123" y="185">RE#</text>
<text x="123" y="181.5">DE</text>
<text x="135.9" y="185">B</text>
<text x="135.9" y="181.5">A</text>
<text x="139.5" y="183.3">7</text>
<text x="181.3" y="183.3">2</text>
<text x="184.7" y="181.5">1</text>
<text x="184.7" y="185">2</text>
<text x="287" y="185">11</text>
<text x="287" y="181.5">12</text>
<text x="293.5" y="182.9">R1OUT</text>
<text x="314.6" y="182.9">C2-</text>
<text x="322.8" y="181.5">5</text>
<text x="322.8" y="185">6</text>
<text x="119.5" y="186.8">1</text>
<text x="123" y="188.6">RO</text>
<text x="287" y="188.6">10</text>
<text x="293.5" y="190">T2IN</text>
<text x="293.5" y="186.4">T1IN</text>
<text x="309.6" y="190">T2OUT</text>
<text x="316.7" y="186.4">V-</text>
<text x="322.8" y="188.6">7</text>
<text x="289" y="192.1">9</text>
<text x="293.5" y="193.5">R2OUT</text>
<text x="312.4" y="193.5">R2IN</text>
<text x="322.8" y="192.1">8</text>
<text x="64.8" y="243.2">2</text>
<text x="68.3" y="245">D-</text>
<text x="77.8" y="245">0</text>
<text x="64.8" y="246.8">3</text>
<text x="68.3" y="248.5">D+</text>
<text x="74.1" y="246.8">S</text>
</g>
<g font-size="3.2">
<text x="87.8" y="24.5">2</text>
<text x="91.3" y="26.3">GND</text>
<text x="283.6" y="24.5">2</text>
<text x="287.1" y="26.3">GND</text>
<text x="84.8" y="103.5">6</text>
<text x="91" y="105.8">IO1</text>
<text x="101.6" y="105.8">IO1</text>
<text x="111.1" y="103.5">1</text>
<text x="282.4" y="105.3">6</text>
<text x="288.6" y="107.6">IO1</text>
<text x="299.2" y="107.6">IO1</text>
<text x="308.7" y="105.3">1</text>
<text x="84.8" y="110.6">5</text>
<text x="91" y="112.9">VBUSGND</text>
<text x="111.1" y="110.6">2</text>
<text x="282.4" y="112.4">5</text>
<text x="308.7" y="112.4">2</text>
<text x="84.8" y="117.7">4</text>
<text x="91" y="119.9">IO2</text>
<text x="101.6" y="119.9">IO2</text>
<text x="111.1" y="117.7">3</text>
<text x="282.4" y="119.4">4</text>
<text x="288.6" y="114.7">VBUSGND</text>
<text x="308.7" y="119.4">3</text>
<text x="288.6" y="121.7">IO2</text>
<text x="299.2" y="121.7">IO2</text>
<text x="377.6" y="165.3">1</text>
<text x="377.6" y="168.8">6</text>
<text x="377.6" y="172.3">2</text>
<text x="53.1" y="175.9">1</text>
<text x="53.1" y="179.4">3</text>
<text x="65.3" y="175.9">2</text>
<text x="65.3" y="179.4">4</text>
<text x="130.8" y="178">GND</text>
<text x="139.5" y="176.2">5</text>
<text x="377.6" y="175.9">7</text>
<text x="377.6" y="179.4">3</text>
<text x="377.6" y="182.9">8</text>
<text x="243.6" y="188.2">1</text>
<text x="243.6" y="191.7">3</text>
<text x="255.8" y="188.2">2</text>
<text x="255.8" y="191.7">4</text>
<text x="377.6" y="186.4">4</text>
<text x="377.6" y="190">9</text>
<text x="377.6" y="193.5">5</text>
<text x="179.2" y="232.8">1</text>
<text x="186.1" y="232.8">2</text>
<text x="323.8" y="232.8">1</text>
<text x="330.7" y="232.8">2</text>
<text x="179.2" y="236.4">3</text>
<text x="179.2" y="239.9">5</text>
<text x="186.1" y="236.4">4</text>
<text x="186.1" y="239.9">6</text>
<text x="323.8" y="236.4">3</text>
<text x="323.8" y="239.9">5</text>
<text x="330.7" y="236.4">4</text>
<text x="330.7" y="239.9">6</text>
<text x="64.8" y="250.3">4</text>
<text x="68.3" y="252.1">GND</text>
<text x="181.9" y="269.3">2</text>
<text x="190.5" y="265.8">1</text>
<text x="190.5" y="272.9">3</text>
</g>
<g font-size="3.2" fill="#f00">
<text x="87.8" y="28">3</text>
<text x="91.3" y="29.8">VCC</text>
<text x="283.6" y="28">3</text>
<text x="287.1" y="29.8">VCC</text>
<text x="131.4" y="188.6">VCC</text>
<text x="139.5" y="186.8">8</text>
<text x="64.8" y="239.7">1</text>
<text x="68.3" y="241.5">VCC</text>
</g>
<g font-size="2.5" fill="#800000">
<text x="55.9" y="16.9">+3V3</text>
<text x="247.8" y="16.9">+3V3</text>
<text x="15.4" y="24">+3V3</text>
<text x="52.9" y="20.8">PB9/CAN1_TX</text>
<text x="142.9" y="22.3">GND</text>
<text x="212.4" y="24">+3V3</text>
<text x="250.5" y="20.8">CAN2_TX</text>
<text x="335.1" y="22.3">GND</text>
<text x="16.5" y="29.3">+5V</text>
<text x="72.1" y="25.8">GND</text>
<text x="149.9" y="24.4">CAN1_H</text>
<text x="214.1" y="29.3">+5V</text>
<text x="267.9" y="25.8">GND</text>
<text x="342.2" y="24.4">CAN2_H</text>
<text x="52.9" y="31.4">CAN1_RX</text>
<text x="149.9" y="31.4">CAN1_L</text>
<text x="250.5" y="31.4">CAN2_RX</text>
<text x="342.2" y="31.4">CAN2_L</text>
<text x="115.9" y="39.9">+3V3</text>
<text x="308.2" y="39.9">+3V3</text>
<text x="117.7" y="56">+5V</text>
<text x="317.1" y="59.5">+5V</text>
<text x="31.7" y="75.5">OTG1_PWR_SW</text>
<text x="144.3" y="82.4">VBUS1</text>
<text x="225.8" y="79.1">OTG2_PWR_SW</text>
<text x="340.1" y="82.4">VBUS2</text>
<text x="181.6" y="89.3">GND</text>
<text x="377.4" y="89.3">GND</text>
<text x="31.7" y="93.2">PA9/USART1_TX/OTGFS1_VBUS</text>
<text x="225.8" y="94.9">PB13/I2SS_CK/CAN2_TX/OTGFS2_VBUS</text>
<text x="31.7" y="103.8">PA11/OTGFS1_D-</text>
<text x="127" y="103.8">OTGFS1_D-</text>
<text x="127" y="107.3">OTGFS1_D+</text>
<text x="225.8" y="105.5">OTGFS2_D-</text>
<text x="47.6" y="112.3">GND</text>
<text x="31.7" y="117.9">PA12/OTGFS1_D+</text>
<text x="225.8" y="119.6">OTGFS2_D+</text>
<text x="241.6" y="114">GND</text>
<text x="31.7" y="128.4">PA10/USART1_RX/OTGFS1_ID</text>
<text x="112.9" y="128.4">OTGFS1_ID</text>
<text x="225.8" y="130.4">PB12/I2S2_WS/CAN2_RX/OTGFS2_ID</text>
<text x="310.4" y="130.2">OTGFS2_ID</text>
<text x="147.3" y="135">GND</text>
<text x="343.1" y="136.8">GND</text>
<text x="110.1" y="156.5">+3V3</text>
<text x="170" y="161.8">+3V3</text>
<text x="279.4" y="160.1">+3V3</text>
<text x="248.7" y="172.2">GND</text>
<text x="354.5" y="172.2">GND</text>
<text x="366.9" y="172.5">RXD5</text>
<text x="17.6" y="176.1">PC10/SDIO1_D2/USART3_TX</text>
<text x="17.6" y="179.6">PC11/SDIO1_D3/USART3_RX</text>
<text x="70.6" y="176.1">USART3_TX</text>
<text x="70.6" y="179.6">USART3_RX</text>
<text x="366.9" y="179.6">TXD5</text>
<text x="17.6" y="183.1">PD12/USART3_RTS_DE</text>
<text x="255.4" y="182.8">+3V3</text>
<text x="146.7" y="188.1">+3V3</text>
<text x="206.4" y="191.9">PD2/SDIO1_CMD/UART5_RX</text>
<text x="206.4" y="188.4">PC12/SDIO1_CK/UART5_TX</text>
<text x="262.8" y="188.4">UART5_TX</text>
<text x="275.2" y="191.9">UART5_RX</text>
<text x="354.5" y="186.3">GND</text>
<text x="371.3" y="214.4">GND</text>
<text x="59.5" y="228.8">+5V</text>
<text x="130.5" y="230.8">OTGFS2_D-</text>
<text x="197.6" y="230.8">OTGFS2_D+</text>
<text x="273.4" y="230.8">CAN2_RX</text>
<text x="342.2" y="230.8">CAN2_TX</text>
<text x="33.5" y="237.5">GND</text>
<text x="130.5" y="237.8">I2S2_SDIN</text>
<text x="130.5" y="234.3">PB14/OTGFS2_D-/I2S2_SDEXT</text>
<text x="197.6" y="237.8">I2S2_SDOUT</text>
<text x="197.6" y="234.3">PB15/OTGFS2_D+/I2S2_SD</text>
<text x="273.4" y="234.4">PB12/I2S2_WS/CAN2_RX/OTGFS2_ID</text>
<text x="273.4" y="237.8">I2S2_WS</text>
<text x="342.2" y="234.3">PB13/I2SS_CK/CAN2_TX/OTGFS2_VBUS</text>
<text x="342.2" y="237.8">I2S2_CK</text>
<text x="40.6" y="243.1">OTGFS1_D-</text>
<text x="40.6" y="246.6">OTGFS1_D+</text>
<text x="148.2" y="269.6">PB8/QSPI2_CS/CAN1_RX</text>
<text x="195.8" y="266">CAN1_RX</text>
<text x="57.3" y="270.8">GND</text>
<text x="195.8" y="273.1">QSPI2_CS</text>
</g>
<g font-size="2.5" fill="#000080">
<text x="65.7" y="15.7">R108</text>
<text x="256.3" y="15.7">R110</text>
<text x="27" y="22.8">R118</text>
<text x="226.3" y="22.8">R115</text>
<text x="27" y="28.1">R119</text>
<text x="142.5" y="28.1">R63</text>
<text x="226.3" y="28.1">R116</text>
<text x="335.1" y="28.4">R64</text>
<text x="63.9" y="35.1">R109</text>
<text x="173.5" y="34.8">CN6</text>
<text x="265.2" y="35.1">R111</text>
<text x="369.3" y="34.8">CN7</text>
<text x="47.6" y="36.9">C85</text>
<text x="123.9" y="38.7">R120</text>
<text x="142.5" y="38.7">C87</text>
<text x="248.7" y="36.9">C86</text>
<text x="317.5" y="39">R117</text>
<text x="336.3" y="38.7">C82</text>
<text x="105.2" y="68.6">R65</text>
<text x="306.2" y="71.4">R75</text>
<text x="125.3" y="75.2">Q5</text>
<text x="266" y="72.1">D6</text>
<text x="324.6" y="78.7">Q6</text>
<text x="151.1" y="88">C88</text>
<text x="346.9" y="88">C93</text>
<text x="74.6" y="93.3">R114</text>
<text x="281.2" y="95.1">R113</text>
<text x="97.3" y="100.1">U15</text>
<text x="301.9" y="101.9">U19</text>
<text x="55.8" y="103.9">R69</text>
<text x="249.9" y="105.7">R78</text>
<text x="59.4" y="111">C90</text>
<text x="253.4" y="112.7">C98</text>
<text x="55.8" y="118">R72</text>
<text x="251.6" y="119.8">R79</text>
<text x="85.8" y="132.1">R74</text>
<text x="286.9" y="133.9">R80</text>
<text x="131.9" y="162.1">C89</text>
<text x="265.7" y="167.4">C94</text>
<text x="299.3" y="163.4">U18</text>
<text x="334.7" y="163.9">C92</text>
<text x="380.6" y="162.1">CN12</text>
<text x="113.9" y="169.2">R67</text>
<text x="123.7" y="172.4">U16</text>
<text x="173.9" y="172.7">R68</text>
<text x="334.7" y="170.9">C96</text>
<text x="56.4" y="174.1">JP11</text>
<text x="334.5" y="178">C95</text>
<text x="88.2" y="183.6">R70</text>
<text x="88.2" y="180.1">R107</text>
<text x="156.7" y="183.3">R71</text>
<text x="264.6" y="181.9">R77</text>
<text x="334.5" y="185.1">C97</text>
<text x="184" y="190">CN11</text>
<text x="246.9" y="186.4">JP12</text>
<text x="173.9" y="193.9">R73</text>
<text x="258.1" y="195.6">R112</text>
<text x="176.2" y="227.1">JP14</text>
<text x="320.8" y="227.1">JP10</text>
<text x="45.3" y="236.2">C75</text>
<text x="71.5" y="235.7">CN8</text>
<text x="184.7" y="262.6">JP7</text>
</g>
<g font-size="2.5" fill="#f0f">
<text x="51.2" y="187.1">(Default ON)</text>
<text x="243.1" y="198.1">(Default ON)</text>
<text x="171.1" y="247.9">(Default ON: 3-5/4-6)</text>
<text x="314" y="247.8">(Default ON: 3-5/4-6)</text>
<text x="176.4" y="278.9">(Default ON: 2-3)</text>
</g>
</svg>
